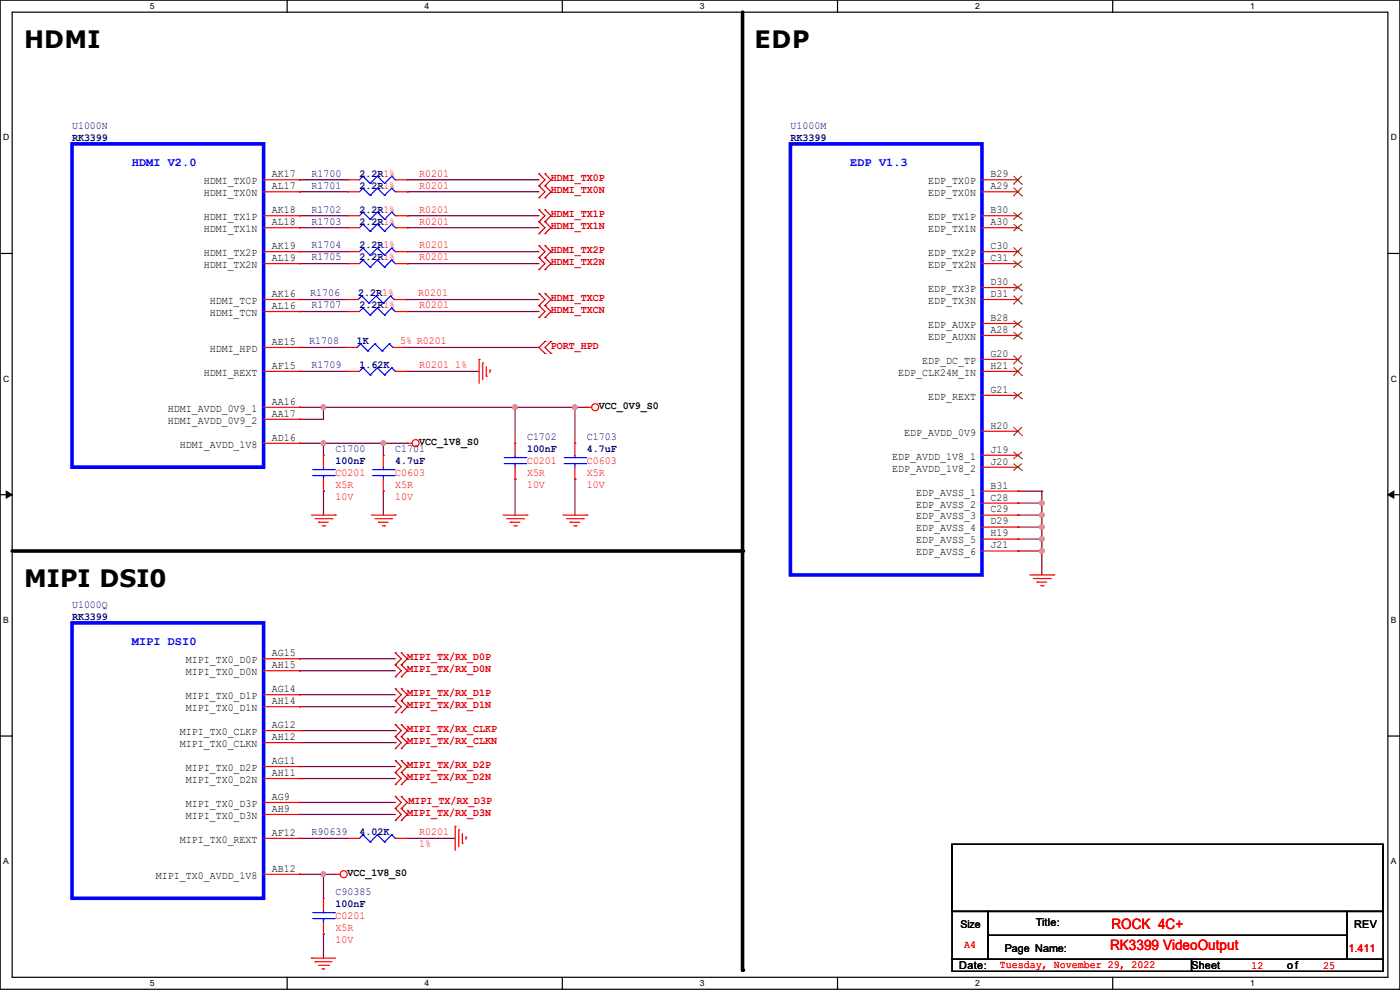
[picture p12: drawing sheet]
<svg xmlns="http://www.w3.org/2000/svg" width="297mm" height="210mm" viewBox="0 0 297 210" stroke-linecap="round" stroke-linejoin="round" font-family="sans-serif">
<path d="M0 0h297v209.8h-297zM2.6 2.6h291.8v204.7h-291.8z" fill="none" stroke="#000" stroke-width=".25"/>
<g fill="#fff">
<path d="M31.7 .3h1v2h-1z"/>
<path d="M31.7 207.6h1v2h-1z"/>
</g>
<path d="M60.9 0v2.6M60.9 207.3v2.5" fill="none" stroke="#000" stroke-width=".25"/>
<g fill="#fff">
<path d="M90.1 .3h1v2h-1z"/>
<path d="M90.1 207.6h1v2h-1z"/>
</g>
<path d="M119.3 0v2.6M119.3 207.3v2.5" fill="none" stroke="#000" stroke-width=".25"/>
<g fill="#fff">
<path d="M148.5 .3h.9v2h-.9z"/>
<path d="M148.5 207.6h.9v2h-.9z"/>
</g>
<path d="M177.7 0v2.6M177.7 207.3v2.5" fill="none" stroke="#000" stroke-width=".25"/>
<g fill="#fff">
<path d="M206.8 .3h1v2h-1z"/>
<path d="M206.8 207.6h1v2h-1z"/>
</g>
<path d="M236.1 0v2.6M236.1 207.3v2.5" fill="none" stroke="#000" stroke-width=".25"/>
<g fill="#fff">
<path d="M265.2 .3h1v2h-1z"/>
<path d="M265.2 207.6h1v2h-1z"/>
<path d="M.7 28.2h1.2v1.9h-1.2z"/>
<path d="M295.1 28.2h1.2v1.9h-1.2z"/>
<path d="M.7 79.3h1.2v2h-1.2z"/>
<path d="M295.1 79.3h1.2v2h-1.2z"/>
</g>
<path d="M0 53.8h2.6M294.4 53.8h2.6" fill="none" stroke="#000" stroke-width=".25"/>
<g fill="#fff">
<path d="M.7 130.5h1.2v2h-1.2z"/>
<path d="M295.1 130.5h1.1v2h-1.1z"/>
</g>
<path d="M0 104.9h2.6M294.4 104.9h2.6" fill="none" stroke="#000" stroke-width=".25"/>
<path d="M1.3 104.2l1.3 .7-1.3 .8zM294.4 104.9l1.3-.7v1.5z" fill="#000" stroke="#000" stroke-width=".21"/>
<g fill="#fff">
<path d="M.7 181.7h1.2v2h-1.2z"/>
<path d="M295.1 181.7h1.1v2h-1.1z"/>
</g>
<path d="M0 156.1h2.6M294.4 156.1h2.6M202 179.1h91.4v14.2h-91.4zM202 193.3h7.6v10.2h-7.6zM209.6 193.3h76.2v5.1h-76.2zM209.6 198.4h76.2v5.1h-76.2zM285.8 193.3h7.6v10.2h-7.6zM202 203.5h50.8v2.5h-50.8zM252.8 203.5h40.6v2.5h-40.6z" fill="none" stroke="#000" stroke-width=".25"/>
<path d="M157.5 2.6v203.2M2.6 116.9h154.9" fill="none" stroke="#000" stroke-width=".76"/>
<g fill="#000">
<circle cx="157.5" cy="116.9" r=".38"/>
<circle cx="157.5" cy="205.8" r=".38"/>
</g>
<g fill="none" stroke="#800040" stroke-width=".25">
<path d="M63.5 38.1h.1M63.5 38.1h10.2M86.4 38.1h.1M86.4 38.1h27.9M63.5 40.7h.1M63.5 45.8h.1M63.5 48.3h.1M63.5 53.4h.1M63.5 55.9h.1M63.5 53.4h10.2M63.5 55.9h10.2M63.5 40.7h10.2"/>
<path d="M63.5 45.8h10.2M63.5 48.3h10.2M86.4 53.4h.1M86.4 55.9h.1M86.4 40.7h.1M86.4 45.8h.1M86.4 48.3h.1M86.4 53.4h27.9M86.4 55.9h27.9M86.4 40.7h27.9M86.4 45.8h27.9M86.4 48.3h27.9"/>
<path d="M63.5 63.5h.1M63.5 66.1h.1M63.5 78.8h.1M63.5 73.7h.1M63.5 63.5h9.9M63.5 66.1h10.2M63.5 78.8h10.2M63.5 73.7h9.7M85.9 73.7h.1M85.9 73.7h28.4M86.1 63.5h.1M86.1 63.5h28.2"/>
<path d="M86.4 78.8h.1M86.4 66.1h.1M86.4 66.1h27.9M86.4 78.8h15.2M63.5 88.9h.1M63.5 94h.1M63.5 86.4h.1M63.5 86.4h61M63.5 94h22.9M68.6 86.4h.1M68.6 94h.1M68.6 86.4v2.5h-5.1"/>
<path d="M68.6 94v2.6M81.3 94h.1M81.3 94v2.6M109.3 86.4h.1M109.3 86.4v7.6M122 86.4h.1M122 86.4v7.6M68.6 104.2h.1M68.6 104.2v5.1M81.3 104.2h.1M81.3 104.2v5.1M109.3 101.6h.1"/>
<path d="M109.3 101.6v7.7M122 101.6h.1M122 101.6v7.7M215.9 106.7h.1M215.9 104.2h.1M215.9 109.3h.1M215.9 111.8h.1M215.9 114.3h.1M215.9 116.9h.1M215.9 106.7h5.1M215.9 104.2h5.1M215.9 109.3h5.1"/>
<path d="M215.9 111.8h5.1M215.9 114.3h5.1M215.9 116.9h5.1M221 104.2h.1M221 106.7h.1M221 109.3h.1M221 111.8h.1M221 114.3h.1M221 116.9h.1M221 104.2v17.8M63.5 139.7h.1M63.5 139.7h20.4"/>
<path d="M63.5 147.4h.1M63.5 142.3h.1M63.5 149.9h.1M63.5 157.5h20.4M63.5 155h20.4M63.5 147.4h20.4M63.5 142.3h20.4M63.5 149.9h20.4M83.9 157.5h.1M83.9 155h.1M63.5 177.8h.1M63.5 162.6h.1"/>
<path d="M63.5 165.1h.1M63.5 170.2h.1M63.5 172.8h.1M63.5 177.8h10.2M63.5 162.6h20.4M63.5 165.1h20.4M63.5 170.2h20.4M63.5 172.8h20.4M86.4 177.8h.1M86.4 177.8h10.2M63.5 185.5h.1M63.5 185.5h7.7"/>
<path d="M68.6 198.2h.1M68.6 185.5h.1M68.6 185.5v5M68.6 198.2v5"/>
</g>
<g fill="#f0f" stroke="#f0f" stroke-width=".25">
<circle cx="109.2" cy="86.4" r=".49"/>
<circle cx="68.6" cy="86.4" r=".49"/>
<circle cx="121.9" cy="86.4" r=".49"/>
<circle cx="81.3" cy="94" r=".49"/>
<circle cx="68.6" cy="94" r=".49"/>
<circle cx="221" cy="109.2" r=".49"/>
<circle cx="221" cy="106.7" r=".49"/>
<circle cx="221" cy="111.8" r=".49"/>
<circle cx="221" cy="114.3" r=".49"/>
<circle cx="221" cy="116.9" r=".49"/>
<circle cx="68.6" cy="185.4" r=".49"/>
</g>
<g fill="none" stroke="#f00" stroke-width=".25">
<path d="M55.9 38.1h7.6M63.5 38.1h.1M73.7 38.1h.1M73.7 38.1h2.5M83.9 38.1h2.5M86.4 38.1h.1M208.3 38.1h7.6M215.9 38.1h.1M55.9 53.4h7.6M55.9 55.9h7.6M55.9 45.8h7.6M55.9 48.3h7.6"/>
<path d="M55.9 40.7h7.6M63.5 53.4h.1M63.5 55.9h.1M63.5 45.8h.1M63.5 48.3h.1M63.5 40.7h.1M73.7 53.4h.1M73.7 40.7h.1M73.7 45.8h.1M73.7 55.9h.1M73.7 48.3h.1M73.7 53.4h2.5"/>
<path d="M73.7 55.9h2.5M73.7 45.8h2.5M73.7 48.3h2.5M73.7 40.7h2.5M83.9 53.4h2.5M83.9 55.9h2.5M83.9 45.8h2.5M83.9 48.3h2.5M83.9 40.7h2.5M86.4 53.4h.1M86.4 40.7h.1M86.4 45.8h.1"/>
<path d="M86.4 55.9h.1M86.4 48.3h.1M208.3 53.4h7.6M208.3 55.9h7.6M208.3 45.8h7.6M208.3 48.3h7.6M208.3 40.7h7.6M215.9 55.9h.1M215.9 53.4h.1M215.9 48.3h.1M215.9 45.8h.1M215.9 40.7h.1"/>
<path d="M55.9 66.1h7.6M55.9 63.5h7.6M55.9 78.8h7.6M55.9 73.7h7.6M63.5 66.1h.1M63.5 63.5h.1M63.5 78.8h.1M63.5 73.7h.1M73.2 73.7h.1M73.2 73.7h2.5M73.4 63.5h.1M73.4 63.5h2.6"/>
<path d="M73.7 66.1h.1M73.7 78.8h.1M73.7 66.1h2.5M73.7 78.8h2.5M83.4 73.7h2.5M83.6 63.5h2.5M83.9 66.1h2.5M83.9 78.8h2.5M85.9 73.7h.1M86.1 63.5h.1M86.4 66.1h.1M86.4 78.8h.1"/>
<path d="M101.6 76.2h.1M101.6 76.2v5.1M102.4 77h.1M102.4 77v3.6M103.2 79.8h.1M103.2 77.8v2M103.9 78.5h.1M103.9 78.5v.5M208.3 63.5h7.6M208.3 78.8h7.6M208.3 76.2h7.6M208.3 71.2h7.6"/>
<path d="M208.3 68.6h7.6M208.3 61h7.6M215.9 76.2h.1M215.9 71.2h.1M215.9 68.6h.1M215.9 61h.1M215.9 63.5h.1M215.9 78.8h.1M55.9 86.4h7.6M55.9 94h7.6M55.9 88.9h7.6M63.5 86.4h.1"/>
<path d="M63.5 94h.1M63.5 88.9h.1M68.6 96.6h.1M68.6 96.6v2.5M81.3 96.6h.1M81.3 96.6v2.5M86.4 94h.1M86.4 94h1M109.3 94h.1M109.3 94v2.6M109.3 99.1v2.5M122 94h.1"/>
<path d="M122 94v2.6M122 99.1v2.5M124.5 86.4h.1M124.5 86.4h1M208.3 96.6h7.6M208.3 99.1h7.6M208.3 91.5h7.6M208.3 83.9h7.6M215.9 96.6h.1M215.9 99.1h.1M215.9 91.5h.1M215.9 83.9h.1"/>
<path d="M66.1 109.3h5.1M66.8 110h3.6M67.6 110.8h.1M67.6 110.8h2M68.4 111.5h.5M68.6 104.2h.1M68.6 101.6v2.6M68.9 111.5h.1M70.4 110h.1M71.2 109.3h.1M78.8 109.3h5.1M79.5 110h3.6"/>
<path d="M80.3 110.8h.1M80.3 110.8h2M81.1 111.5h.5M81.3 104.2h.1M81.3 101.6v2.6M81.6 111.5h.1M83.1 110h.1M83.9 109.3h.1M106.7 109.3h5.1M107.5 110h3.5M108.2 110.8h.1M108.2 110.8h2.1"/>
<path d="M109 111.5h.5M109.3 101.6h.1M109.5 111.5h.1M111 110h.1M111.8 109.3h.1M119.4 109.3h5.1M120.2 110h3.5M120.9 110.8h.1M120.9 110.8h2.1M121.7 111.5h.5M122 101.6h.1M122.2 111.5h.1"/>
<path d="M123.7 110h.1M124.5 109.3h.1M208.3 109.3h7.6M208.3 104.2h7.6M208.3 106.7h7.6M208.3 111.8h7.6M208.3 114.3h7.6M208.3 116.9h7.6M215.9 104.2h.1M215.9 106.7h.1M215.9 109.3h.1M215.9 111.8h.1"/>
<path d="M215.9 114.3h.1M215.9 116.9h.1M55.9 139.7h7.6M63.5 139.7h.1M218.5 122h5.1M219.2 122.7h3.6M220 123.5h.1M220 123.5h2M220.8 124.2h.5M221.3 124.2h.1M222.8 122.7h.1M223.6 122h.1"/>
<path d="M55.9 142.3h7.6M55.9 147.4h7.6M55.9 149.9h7.6M55.9 155h7.6M55.9 157.5h7.6M63.5 142.3h.1M63.5 147.4h.1M63.5 149.9h.1M63.5 155h.1M63.5 157.5h.1M55.9 162.6h7.6M55.9 165.1h7.6"/>
<path d="M55.9 170.2h7.6M55.9 172.8h7.6M55.9 177.8h7.6M63.5 162.6h.1M63.5 165.1h.1M63.5 170.2h.1M63.5 172.8h.1M63.5 177.8h.1M73.7 177.8h.1M73.7 177.8h2.5M83.9 177.8h2.5M86.4 177.8h.1"/>
<path d="M96.6 175.3h.1M96.6 175.3v5.1M97.3 176.1h.1M97.3 176.1v3.5M98.1 178.9h.1M98.1 176.8v2.1M98.8 177.6h.1M98.8 177.6v.5M55.9 185.5h7.6M63.5 185.5h.1M68.6 190.5h.1M68.6 198.2h.1"/>
<path d="M68.6 190.5v2.6M68.6 195.6v2.6M71.2 185.5h.1M71.2 185.5h1M66.1 203.2h.1M66.1 203.2h5.1M66.8 204h.1M66.8 204h3.6M67.6 204.8h2M68.4 205.5h.1M68.4 205.5h.5M69.6 204.8h.1"/>
<circle cx="88.2" cy="94" r=".74"/>
<circle cx="126.3" cy="86.4" r=".74"/>
<circle cx="72.9" cy="185.4" r=".74"/>
</g>
<g fill="none" stroke="#d50000" stroke-width=".25">
<path d="M114.3 39.4h.1M114.3 36.9h.1M114.3 39.4l1.3 1.3-1.3 1.3M114.3 36.9l1.3 1.2-1.3 1.3M115.6 39.4h.1M115.6 36.9h.1M115.6 39.4l1.3 1.3-1.3 1.3M115.6 36.9l1.3 1.2-1.3 1.3M114.3 42h.1M114.3 47h.1M114.3 44.5h.1M114.3 49.6h.1"/>
<path d="M114.3 54.7h.1M114.3 52.1h.1M114.3 57.2h.1M114.3 44.5l1.3 1.3-1.3 1.2M114.3 47l1.3 1.3-1.3 1.3M114.3 52.1l1.3 1.3-1.3 1.3M114.3 54.7l1.3 1.2-1.3 1.3M115.6 42h.1M115.6 47h.1M115.6 44.5h.1M115.6 49.6h.1M115.6 54.7h.1"/>
<path d="M115.6 52.1h.1M115.6 57.2h.1M115.6 44.5l1.3 1.3-1.3 1.2M115.6 47l1.3 1.3-1.3 1.3M115.6 52.1l1.3 1.3-1.3 1.3M115.6 54.7l1.3 1.2-1.3 1.3M114.3 64.8h.1M114.3 62.3h.1M114.3 67.4h.1M114.3 62.3l1.3 1.2-1.3 1.3M114.3 64.8l1.3 1.3-1.3 1.3M115.6 64.8h.1"/>
<path d="M115.6 62.3h.1M115.6 67.4h.1M115.6 72.4h.1M115.6 75h.1M115.6 62.3l1.3 1.2-1.3 1.3M115.6 64.8l1.3 1.3-1.3 1.3M115.6 72.4l-1.3 1.3 1.3 1.3M116.9 75h.1M116.9 72.4h.1M116.9 72.4l-1.3 1.3 1.3 1.3M83.9 138.5h.1M83.9 138.5l1.2 1.2-1.2 1.3"/>
<path d="M85.1 138.5h.1M85.1 138.5l1.3 1.2-1.3 1.3M83.9 151.2h.1M83.9 148.6h.1M83.9 158.8h.1M83.9 156.3h.1M83.9 143.6h.1M83.9 141h.1M83.9 153.7h.1M83.9 146.1h.1M83.9 148.6l1.2 1.3-1.2 1.3M83.9 156.3l1.2 1.2-1.2 1.3"/>
<path d="M83.9 141l1.2 1.3-1.2 1.3M83.9 153.7l1.2 1.3-1.2 1.3M83.9 146.1l1.2 1.3-1.2 1.2M85.1 151.2h.1M85.1 148.6h.1M85.1 158.8h.1M85.1 156.3h.1M85.1 143.6h.1M85.1 141h.1M85.1 153.7h.1M85.1 146.1h.1M85.1 148.6l1.3 1.3-1.3 1.3"/>
<path d="M85.1 156.3l1.3 1.2-1.3 1.3M85.1 141l1.3 1.3-1.3 1.3M85.1 153.7l1.3 1.3-1.3 1.3M85.1 146.1l1.3 1.3-1.3 1.2M83.9 166.4h.1M83.9 163.9h.1M83.9 161.3h.1M83.9 174h.1M83.9 171.5h.1M83.9 169h.1M83.9 163.9l1.2 1.2-1.2 1.3M83.9 161.3l1.2 1.3-1.2 1.3"/>
<path d="M83.9 171.5l1.2 1.3-1.2 1.2M83.9 169l1.2 1.2-1.2 1.3M85.1 166.4h.1M85.1 163.9h.1M85.1 161.3h.1M85.1 174h.1M85.1 171.5h.1M85.1 169h.1M85.1 163.9l1.3 1.2-1.3 1.3M85.1 161.3l1.3 1.3-1.3 1.3M85.1 171.5l1.3 1.3-1.3 1.2M85.1 169l1.3 1.2-1.3 1.3"/>
</g>
<g fill="none" stroke="#00f" stroke-width=".25">
<path d="M77 37.4h.1M77 39.9h.1M77 37.4l-.8 .7M77 37.4l1.5 1.5M77 39.9l-.8 .8M77 39.9l1.5 1.5M78.5 38.9h.1M80.1 37.4h.1M80.1 39.9h.1M80.1 37.4l-1.6 1.5M80.1 37.4l1.5 1.5M80.1 39.9l-1.6 1.5"/>
<path d="M80.1 39.9l1.5 1.5M81.6 38.9h.1M83.1 37.4h.1M83.1 39.9h.1M83.1 37.4l-1.5 1.5M83.1 37.4l.8 .7M83.1 39.9l-1.5 1.5M83.1 39.9l.8 .8M83.9 38.1h.1M77 52.6h.1M77 45h.1M77 55.2h.1"/>
<path d="M77 47.5h.1M77 52.6l-.8 .8M77 52.6l1.5 1.5M77 45l-.8 .8M77 45l1.5 1.5M77 55.2l-.8 .7M77 55.2l1.5 1.5M77 47.5l-.8 .8M77 47.5l1.5 1.6M78.5 54.1h.1M78.5 41.4h.1M78.5 46.5h.1"/>
<path d="M78.5 56.7h.1M78.5 49.1h.1M80.1 52.6h.1M80.1 45h.1M80.1 55.2h.1M80.1 47.5h.1M80.1 52.6l-1.6 1.5M80.1 52.6l1.5 1.5M80.1 45l-1.6 1.5M80.1 45l1.5 1.5M80.1 55.2l-1.6 1.5M80.1 55.2l1.5 1.5"/>
<path d="M80.1 47.5l-1.6 1.6M80.1 47.5l1.5 1.6M81.6 54.1h.1M81.6 41.4h.1M81.6 46.5h.1M81.6 56.7h.1M81.6 49.1h.1M83.1 52.6h.1M83.1 45h.1M83.1 55.2h.1M83.1 47.5h.1M83.1 52.6l-1.5 1.5"/>
<path d="M83.1 52.6l.8 .8M83.1 45l-1.5 1.5M83.1 45l.8 .8M83.1 55.2l-1.5 1.5M83.1 55.2l.8 .7M83.1 47.5l-1.5 1.6M83.1 47.5l.8 .8M83.9 53.4h.1M83.9 40.7h.1M83.9 45.8h.1M83.9 55.9h.1M83.9 48.3h.1"/>
<path d="M76.5 72.9h.1M76.5 72.9l-.8 .8M76.5 72.9l1.5 1.6M76.8 62.8h.1M76.8 62.8l-.8 .7M76.8 62.8l1.5 1.5M77 65.3h.1M77 78h.1M77 65.3l-.8 .8M77 65.3l1.5 1.5M77 78l-.8 .8M77 78l1.5 1.5"/>
<path d="M78 74.5h.1M78.3 64.3h.1M78.5 66.8h.1M78.5 79.5h.1M79.5 72.9h.1M79.5 72.9l-1.5 1.6M79.5 72.9l1.6 1.6M79.8 62.8h.1M79.8 62.8l-1.5 1.5M79.8 62.8l1.5 1.5M80.1 65.3h.1M80.1 78h.1"/>
<path d="M80.1 65.3l-1.6 1.5M80.1 65.3l1.5 1.5M80.1 78l-1.6 1.5M80.1 78l1.5 1.5M81.1 74.5h.1M81.3 64.3h.1M81.6 66.8h.1M81.6 79.5h.1M82.6 72.9h.1M82.6 72.9l-1.5 1.6M82.6 72.9l.8 .8M82.8 62.8h.1"/>
<path d="M82.8 62.8l-1.5 1.5M82.8 62.8l.8 .7M83.1 65.3h.1M83.1 78h.1M83.1 65.3l-1.5 1.5M83.1 65.3l.8 .8M83.1 78l-1.5 1.5M83.1 78l.8 .8M83.4 73.7h.1M83.6 63.5h.1M83.9 66.1h.1M83.9 78.8h.1"/>
<path d="M66.3 99.6h4.6M68.6 99.6h.1M68.6 99.1v.5M70.9 99.6h.1M79 99.6h4.6M81.3 99.6h.1M81.3 99.1v.5M83.6 99.6h.1M107 98.3h4.5M107 97.1h4.5M109.3 97.1h.1M109.3 98.3h.1"/>
<path d="M109.3 96.6v.5M109.3 98.3v.8M111.5 98.3h.1M111.5 97.1h.1M119.7 98.3h4.5M119.7 97.1h4.5M122 97.1h.1M122 98.3h.1M122 96.6v.5M122 98.3v.8M124.2 98.3h.1M124.2 97.1h.1"/>
<path d="M66.3 100.9h4.6M68.6 100.9h.1M68.6 100.9v.7M70.9 100.9h.1M79 100.9h4.6M81.3 100.9h.1M81.3 100.9v.7M83.6 100.9h.1M77 177.1h.1M77 177.1l-.8 .7M77 177.1l1.5 1.5M78.5 178.6h.1"/>
<path d="M80.1 177.1h.1M80.1 177.1l-1.6 1.5M80.1 177.1l1.5 1.5M81.6 178.6h.1M83.1 177.1h.1M83.1 177.1l-1.5 1.5M83.1 177.1l.8 .7M83.9 177.8h.1M66.3 194.9h4.6M66.3 193.6h4.6M68.6 193.6h.1M68.6 194.9h.1"/>
<path d="M68.6 193.1v.5M68.6 194.9v.7M70.9 194.9h.1M70.9 193.6h.1"/>
</g>
<path d="M15.3 30.5h40.6v68.6h-40.6zM167.7 30.5h40.6v91.5h-40.6zM15.3 132.1h40.6v58.4h-40.6z" fill="none" stroke="#00f" stroke-width=".76"/>
<g fill="none" stroke="#804000" stroke-width=".21">
<path d="M215 39.1h.1M215 37.3l1.8 1.8M215 39.8l1.8 1.7M216.8 39.1h.1M216.8 37.3l-1.8 1.8M216.8 39.8l-1.8 1.7M215 56.7h.1M215 54.2h.1M215 49h.1M215 46.5h.1M215 41.5h.1M215 55.3l1.8 1.4"/>
<path d="M215 52.5l1.8 1.7M215 47.5l1.8 1.5M215 45.1l1.8 1.4M216.8 56.7h.1M216.8 54.2h.1M216.8 49h.1M216.8 46.5h.1M216.8 41.5h.1M216.8 55.3l-1.8 1.4M216.8 52.5l-1.8 1.7M216.8 47.5l-1.8 1.5M216.8 45.1l-1.8 1.4"/>
<path d="M215 77.2h.1M215 71.9h.1M215 69.4h.1M215 61.7h.1M215 64.5h.1M215 79.6h.1M215 75.4l1.8 1.8M215 70.5l1.8 1.4M215 68l1.8 1.4M215 60.2l1.8 1.5M215 62.7l1.8 1.8M215 77.9l1.8 1.7"/>
<path d="M216.8 77.2h.1M216.8 71.9h.1M216.8 69.4h.1M216.8 61.7h.1M216.8 64.5h.1M216.8 79.6h.1M216.8 75.4l-1.8 1.8M216.8 70.5l-1.8 1.4M216.8 68l-1.8 1.4M216.8 60.2l-1.8 1.5M216.8 62.7l-1.8 1.8M216.8 77.9l-1.8 1.7"/>
<path d="M215 97.3h.1M215 99.8h.1M215 92.3h.1M215 84.6h.1M215 95.9l1.8 1.4M215 98.3l1.8 1.5M215 90.6l1.8 1.7M215 83.2l1.8 1.4M216.8 97.3h.1M216.8 99.8h.1M216.8 92.3h.1M216.8 84.6h.1"/>
<path d="M216.8 95.9l-1.8 1.4M216.8 98.3l-1.8 1.5M216.8 90.6l-1.8 1.7M216.8 83.2l-1.8 1.4"/>
</g>
<g font-size="5.1">
<text x="5.1" y="10.2">HDMI</text>
<text x="160.1" y="10.2">EDP</text>
<text x="5.1" y="124.5">MIPI DSI0</text>
</g>
<g font-size="3" fill="#f00">
<text x="235.8" y="197.1">ROCK 4C+</text>
<text x="235.5" y="201.4">RK3399 VideoOutput</text>
</g>
<g font-size="2.5" fill="#00f">
<text x="28" y="35.1">HDMI V2.0</text>
<text x="180.4" y="35.1">EDP V1.3</text>
<text x="28" y="136.7">MIPI DSI0</text>
</g>
<g font-size="2.3" fill="#000080">
<text x="15.3" y="27.3">U1000N</text>
<text x="15.3" y="29.8">RK3399</text>
<text x="167.7" y="27.3">U1000M</text>
<text x="167.7" y="29.8">RK3399</text>
<text x="66.1" y="37.5">R1700</text>
<text x="66.1" y="40">R1701</text>
<text x="76.2" y="37.5">2.2R1%</text>
<text x="76.2" y="40">2.2R1%</text>
<text x="66.1" y="45.1">R1702</text>
<text x="66.1" y="47.6">R1703</text>
<text x="76.2" y="45.1">2.2R1%</text>
<text x="76.2" y="47.6">2.2R1%</text>
<text x="66.1" y="52.7">R1704</text>
<text x="76.2" y="52.7">2.2R1%</text>
<text x="66.1" y="55.2">R1705</text>
<text x="76.2" y="55.2">2.2R1%</text>
<text x="65.8" y="62.9">R1706</text>
<text x="66.1" y="65.4">R1707</text>
<text x="76" y="62.9">2.2R1%</text>
<text x="76.2" y="65.4">2.2R1%</text>
<text x="65.6" y="73">R1708</text>
<text x="75.7" y="73">1K</text>
<text x="66.1" y="78.1">R1709</text>
<text x="76.2" y="78.1">1.62K</text>
<text x="71.2" y="95.9">C1700</text>
<text x="83.9" y="95.9">C1701</text>
<text x="111.8" y="93.3">C1702</text>
<text x="111.8" y="95.9">100nF</text>
<text x="124.5" y="93.3">C1703</text>
<text x="124.5" y="95.9">4.7uF</text>
<text x="71.2" y="98.4">100nF</text>
<text x="83.9" y="98.4">4.7uF</text>
<text x="15.3" y="128.9">U1000Q</text>
<text x="15.3" y="131.4">RK3399</text>
<text x="66.1" y="177.2">R90639</text>
<text x="76.2" y="177.2">4.02K</text>
<text x="71.2" y="189.9">C90385</text>
<text x="71.2" y="192.4">100nF</text>
</g>
<g font-size="2.3">
<text x="43.2" y="39.1">HDMI_TX0P</text>
<text x="43.2" y="41.6">HDMI_TX0N</text>
<text x="57.7" y="37.6">AK17</text>
<text x="57.7" y="40.1">AL17</text>
<text x="196.9" y="39.1">EDP_TX0P</text>
<text x="196.9" y="41.6">EDP_TX0N</text>
<text x="210.1" y="37.6">B29</text>
<text x="210.1" y="40.1">A29</text>
<text x="43.2" y="46.7">HDMI_TX1P</text>
<text x="57.7" y="45.2">AK18</text>
<text x="57.7" y="47.8">AL18</text>
<text x="196.9" y="46.7">EDP_TX1P</text>
<text x="210.1" y="47.8">A30</text>
<text x="210.1" y="45.2">B30</text>
<text x="43.2" y="49.2">HDMI_TX1N</text>
<text x="57.7" y="52.8">AK19</text>
<text x="196.9" y="49.2">EDP_TX1N</text>
<text x="210.1" y="52.8">C30</text>
<text x="43.2" y="54.3">HDMI_TX2P</text>
<text x="43.2" y="56.9">HDMI_TX2N</text>
<text x="57.7" y="55.4">AL19</text>
<text x="196.9" y="56.9">EDP_TX2N</text>
<text x="196.9" y="54.3">EDP_TX2P</text>
<text x="210.1" y="55.4">C31</text>
<text x="44.5" y="64.5">HDMI_TCP</text>
<text x="57.7" y="65.5">AL16</text>
<text x="57.7" y="63">AK16</text>
<text x="196.9" y="61.9">EDP_TX3P</text>
<text x="196.9" y="64.5">EDP_TX3N</text>
<text x="210.1" y="60.5">D30</text>
<text x="210.1" y="63">D31</text>
<text x="44.5" y="67">HDMI_TCN</text>
<text x="196.9" y="69.6">EDP_AUXP</text>
<text x="210.1" y="70.6">A28</text>
<text x="210.1" y="68.1">B28</text>
<text x="44.5" y="74.6">HDMI_HPD</text>
<text x="57.7" y="73.2">AE15</text>
<text x="195.6" y="77.2">EDP_DC_TP</text>
<text x="196.9" y="72.1">EDP_AUXN</text>
<text x="210.1" y="75.7">G20</text>
<text x="43.2" y="79.7">HDMI_REXT</text>
<text x="57.7" y="78.2">AF15</text>
<text x="190.5" y="79.7">EDP_CLK24M_IN</text>
<text x="210.1" y="78.2">H21</text>
<text x="210.1" y="83.3">G21</text>
<text x="35.6" y="87.3">HDMI_AVDD_0V9_1</text>
<text x="35.6" y="89.9">HDMI_AVDD_0V9_2</text>
<text x="57.7" y="85.9">AA16</text>
<text x="57.7" y="88.4">AA17</text>
<text x="127" y="86.7">VCC_0V9_S0</text>
<text x="196.9" y="84.8">EDP_REXT</text>
<text x="38.1" y="95">HDMI_AVDD_1V8</text>
<text x="57.7" y="93.5">AD16</text>
<text x="88.9" y="94.4">VCC_1V8_S0</text>
<text x="191.8" y="92.4">EDP_AVDD_0V9</text>
<text x="210.1" y="90.9">H20</text>
<text x="189.3" y="97.5">EDP_AVDD_1V8_1</text>
<text x="189.3" y="100">EDP_AVDD_1V8_2</text>
<text x="210.1" y="96">J19</text>
<text x="210.1" y="98.6">J20</text>
<text x="194.4" y="105.1">EDP_AVSS_1</text>
<text x="194.4" y="107.7">EDP_AVSS_2</text>
<text x="210.1" y="103.6">B31</text>
<text x="210.1" y="106.2">C28</text>
<text x="194.4" y="110.2">EDP_AVSS_3</text>
<text x="194.4" y="112.7">EDP_AVSS_4</text>
<text x="210.1" y="108.7">C29</text>
<text x="210.1" y="111.3">D29</text>
<text x="210.1" y="113.8">H19</text>
<text x="194.4" y="115.3">EDP_AVSS_5</text>
<text x="194.4" y="117.8">EDP_AVSS_6</text>
<text x="210.1" y="116.3">J21</text>
<text x="39.4" y="140.7">MIPI_TX0_D0P</text>
<text x="39.4" y="143.2">MIPI_TX0_D0N</text>
<text x="57.7" y="139.2">AG15</text>
<text x="57.7" y="141.7">AH15</text>
<text x="39.4" y="148.3">MIPI_TX0_D1P</text>
<text x="57.7" y="146.8">AG14</text>
<text x="57.7" y="149.4">AH14</text>
<text x="38.1" y="155.9">MIPI_TX0_CLKP</text>
<text x="39.4" y="150.8">MIPI_TX0_D1N</text>
<text x="57.7" y="154.4">AG12</text>
<text x="38.1" y="158.5">MIPI_TX0_CLKN</text>
<text x="57.7" y="157">AH12</text>
<text x="39.4" y="163.5">MIPI_TX0_D2P</text>
<text x="39.4" y="166.1">MIPI_TX0_D2N</text>
<text x="57.7" y="162.1">AG11</text>
<text x="57.7" y="164.6">AH11</text>
<text x="39.4" y="171.2">MIPI_TX0_D3P</text>
<text x="39.4" y="173.7">MIPI_TX0_D3N</text>
<text x="57.7" y="169.7">AG9</text>
<text x="57.7" y="172.2">AH9</text>
<text x="38.1" y="178.8">MIPI_TX0_REXT</text>
<text x="57.7" y="177.3">AF12</text>
<text x="57.7" y="184.9">AB12</text>
<text x="73.7" y="185.8">VCC_1V8_S0</text>
<text x="33.1" y="186.4">MIPI_TX0_AVDD_1V8</text>
<text x="219.7" y="196.4">Title:</text>
<text x="287.3" y="196.9">REV</text>
<text x="213.1" y="202">Page Name:</text>
<text x="203.5" y="205.6">Date:</text>
<text x="252.8" y="205.6">Sheet</text>
<text x="273.1" y="205.6">of</text>
</g>
<g font-size="2.3" fill="#f00">
<text x="88.9" y="37.5">R0201</text>
<text x="88.9" y="40">R0201</text>
<text x="88.9" y="45.1">R0201</text>
<text x="88.9" y="47.6">R0201</text>
<text x="88.9" y="52.7">R0201</text>
<text x="88.9" y="55.2">R0201</text>
<text x="88.7" y="62.9">R0201</text>
<text x="88.9" y="65.4">R0201</text>
<text x="84.9" y="73">5% R0201</text>
<text x="88.9" y="78.1">R0201</text>
<text x="96.6" y="78.1">1%</text>
<text x="71.2" y="101">C0201</text>
<text x="83.9" y="101">C0603</text>
<text x="111.8" y="98.4">C0201</text>
<text x="111.8" y="101">X5R</text>
<text x="124.5" y="98.4">C0603</text>
<text x="124.5" y="101">X5R</text>
<text x="71.2" y="103.5">X5R</text>
<text x="71.2" y="106">10V</text>
<text x="83.9" y="103.5">X5R</text>
<text x="83.9" y="106">10V</text>
<text x="111.8" y="103.5">10V</text>
<text x="124.5" y="103.5">10V</text>
<text x="88.9" y="177.2">R0201</text>
<text x="88.9" y="179.7">1%</text>
<text x="71.2" y="194.9">C0201</text>
<text x="71.2" y="197.5">X5R</text>
<text x="71.2" y="200">10V</text>
<text x="204.5" y="201">A4</text>
<text x="286.1" y="202">1.411</text>
<text x="212.1" y="205.4">Tuesday, November 29, 2022</text>
<text x="265.5" y="205.6">12</text>
<text x="280.7" y="205.6">25</text>
</g>
<g font-size="2.3" fill="#d50000">
<text x="116.9" y="41">HDMI_TX0N</text>
<text x="116.9" y="38.5">HDMI_TX0P</text>
<text x="116.9" y="46.1">HDMI_TX1P</text>
<text x="116.9" y="48.6">HDMI_TX1N</text>
<text x="116.9" y="53.7">HDMI_TX2P</text>
<text x="116.9" y="56.3">HDMI_TX2N</text>
<text x="116.9" y="63.9">HDMI_TXCP</text>
<text x="116.9" y="66.4">HDMI_TXCN</text>
<text x="116.9" y="74">PORT_HPD</text>
<text x="86.4" y="142.6">MIPI_TX/RX_D0N</text>
<text x="86.4" y="140.1">MIPI_TX/RX_D0P</text>
<text x="86.4" y="147.7">MIPI_TX/RX_D1P</text>
<text x="86.4" y="150.2">MIPI_TX/RX_D1N</text>
<text x="86.4" y="155.3">MIPI_TX/RX_CLKP</text>
<text x="86.4" y="157.9">MIPI_TX/RX_CLKN</text>
<text x="86.4" y="165.5">MIPI_TX/RX_D2N</text>
<text x="86.4" y="162.9">MIPI_TX/RX_D2P</text>
<text x="86.4" y="173.1">MIPI_TX/RX_D3N</text>
<text x="86.7" y="170.6">MIPI_TX/RX_D3P</text>
</g>
<text font-size="2.2" x="203.7" y="196.9">Size</text>
<g font-size="1.8">
<text x="31.8" y="1.9">5</text>
<text x="90.1" y="1.9">4</text>
<text x="148.5" y="1.9">3</text>
<text x="206.8" y="1.9">2</text>
<text x="265.2" y="1.9">1</text>
<text x=".7" y="29.8">D</text>
<text x="295.1" y="29.8">D</text>
<text x=".7" y="80.9">C</text>
<text x="295.1" y="80.9">C</text>
<text x=".7" y="132.1">B</text>
<text x="295.1" y="132.1">B</text>
<text x=".7" y="183.3">A</text>
<text x="295.1" y="183.3">A</text>
<text x="31.8" y="209.2">5</text>
<text x="90.1" y="209.2">4</text>
<text x="148.5" y="209.2">3</text>
<text x="206.8" y="209.2">2</text>
<text x="265.2" y="209.2">1</text>
</g>
</svg>
